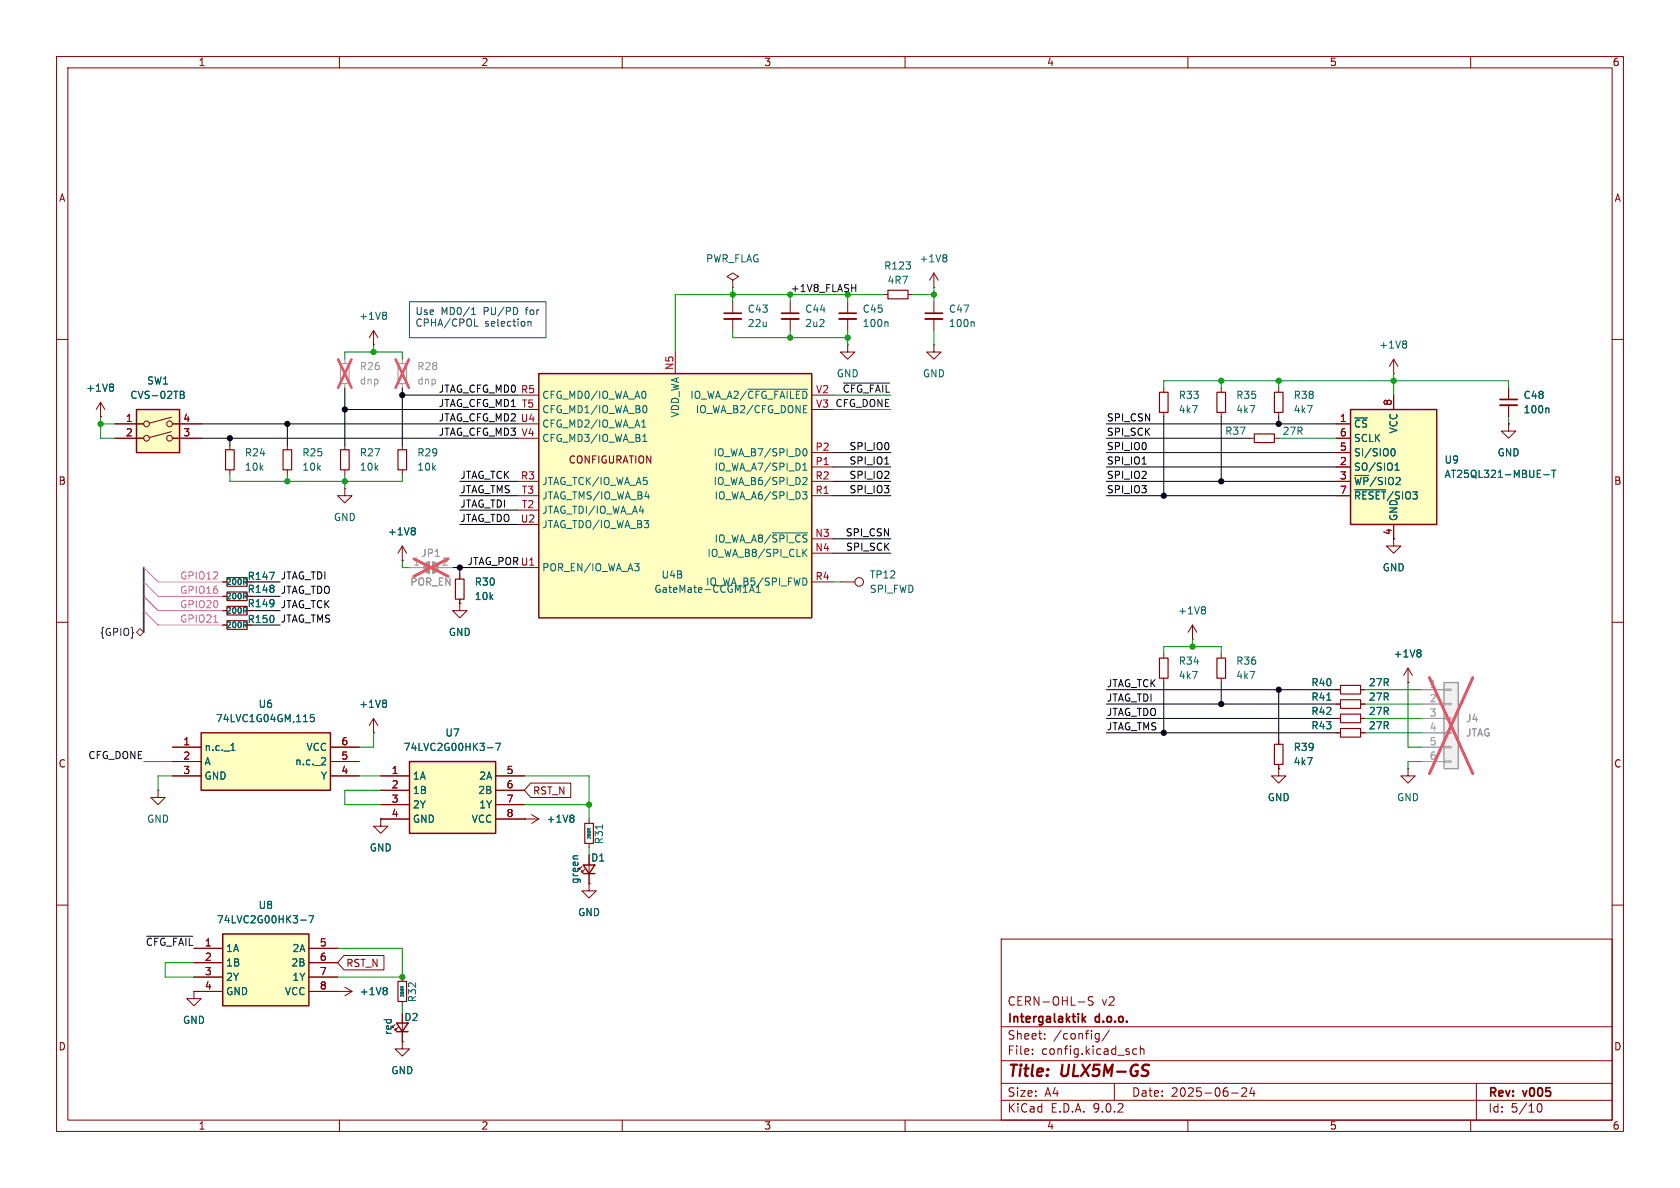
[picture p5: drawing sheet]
<svg xmlns="http://www.w3.org/2000/svg" width="297mm" height="210mm" viewBox="0 0 297 210" stroke-linecap="round" stroke-linejoin="round" font-family="sans-serif">
<g fill="none" stroke="#840000" stroke-width=".18">
<path d="M10 10h277v190h-277zM12 12h273v186h-273zM60 10v2M110 10v2M160 10v2M210 10v2M260 10v2M66 58.4l-.7 1.3M66 58.4l.8 1.3M66 58.4v2.6M129.5 49.5l1.1-.6-1.1-.6-1 .6 1 .6v1.3M129.5 50.8h.1"/>
<path d="M129.5 53.3v2.1M129.5 56.4v2M149.9 53.3v2.1M149.9 56.4v2M165.1 50.8h.1M165.1 48.3l-.8 1.2M165.1 48.3l.8 1.2M165.1 48.3v2.5M165.1 53.3v2.1M165.1 56.4v2M10 60h2M17.8 73.7h.1"/>
<path d="M17.8 71.1l-.8 1.3M17.8 71.1l.7 1.3M17.8 71.1v2.6M40.6 78.7v.8M50.8 78.7v.8M61 78.7v.8M66 61h.1M71.1 78.7v.8M149.9 61v1.2h1.2l-1.2 1.3-1.3-1.3h1.3M149.9 61h.1M165.1 61v1.2h1.3l-1.3 1.3-1.3-1.3h1.3M165.1 61h.1"/>
<path d="M285 60h2M40.6 83.1v.7M50.8 83.1v.7M61 86.4v1.2h1.2l-1.2 1.3-1.3-1.3h1.3M61 86.4h.1M61 83.1v.7M71.1 99.1h.1M71.1 83.1v.7M71.1 96.5v2.6M71.1 96.5l-.7 1.3M71.1 96.5l.8 1.3M10 110h2"/>
<path d="M81.3 106.7v1.3h1.2l-1.2 1.2-1.3-1.2h1.3M81.3 106.7h.1M81.3 101.6v.8M81.3 105.9v.8M248.9 118.1l-.7 1.3M248.9 118.1l.8 1.3M248.9 118.1v2.6M285 110h2M66 129.5h.1M66 127v2.5M66 127l-.7 1.3M66 127l.8 1.3"/>
<path d="M226.1 135.9v1.3h1.2l-1.2 1.2-1.3-1.2h1.3M226.1 135.9h.1M226.1 130.8v.8M226.1 135.1v.8M236.2 127h.8M240.5 127h.8M248.9 120.7h.1M248.9 135.9v1.3h1.3l-1.3 1.2-1.3-1.2h1.3M248.9 135.9h.1M10 160h2M177 166h108v32h-108zM190.6 177.1h1.1"/>
<path d="M193.2 176.3l-.5-.1-.2 .1v.5l.6 .3 .1 .3-.2 .3-.6-.1M285 160h2M60 198v2M110 198v2M160 198v2M177 194.5h108M177 191.5h108M177 187.5h108M177 181.5h108M182.5 186.3v.1M182.5 185.5v.1M184.7 183.6v.1"/>
<path d="M184.7 182.8v.1M193.7 183.6l.2 .1 .4-.1M194.3 182.7v1.2l-.3 .3-.3-.1M194.3 182.8l-.4-.1-.2 .1M196.1 182.1l-1.3 2M197 191.5v3M201 185.5l-.5-.1-.3 .3v.4l.2 .2h.6M201.6 185.5l.2-.1 .4 .1v.9M201.6 184.9v1.5M210 198v2M217.7 193.2h1.2M219.5 192.4l.6-.1 .2 .1 .1 .3-.9 1.1h.9"/>
<path d="M221.3 192.2l-.3 1.1h.9M221.7 192.8v1M260 198v2M261 191.5v6.5M271.7 195.7l.2-.5 .2-.1a.81 .81 0 0 1 .6 .6 .81 .81 0 0 1-.3 .8h-.4l-.3-.5"/>
</g>
<path d="M202.9 188.2l.3 .1" fill="none" stroke="#840000" stroke-width=".4"/>
<path d="M128 55.4h3.1M148.3 55.4h3.1M163.6 55.4h3M191.3 179.2v1.5M191.9 179.7l-.6 .6M191.5 180.1l.4 .6" fill="none" stroke="#840000" stroke-width=".3"/>
<path d="M60.2 64.3h1.5v3.5h-1.5z" fill="none" stroke="#a1a1a1" stroke-width=".2"/>
<path d="M61 63.5v.8M61 67.8v.8M75.2 99.6l.7-.3v2a1.02 1.02 0 0 1-.9-.6 1.02 1.02 0 0 1 .2-1.1zM76.5 99.3a1.02 1.02 0 0 1 1 1 1.02 1.02 0 0 1-1 1zM72.4 100.3h2.5M77.5 100.3h2.5" fill="none" stroke="#a1a1a1" stroke-width=".18"/>
<path d="M59.8 63.5l2.3 5M62.1 63.5l-2.3 5M73.2 98.8l6 3.1M79.2 98.8l-6 3.1" fill="none" stroke="#e65255" stroke-width=".46"/>
<path d="M68.1 55.2l.2 .2-.2 .3 .2 .3v.2l-.2 .3M156.8 56.9l.2 .2v.6M167.2 45l.2 .3-.2 .3 .2 .2v.3l-.2 .2M172 56.9l.2 .2v.6M19.8 67.9l.3 .2-.3 .3 .3 .3v.2l-.3 .3M73.2 93.3l.2 .2-.2 .3 .2 .3v.2l-.2 .3M251 114.9l.2 .2-.2 .3 .2 .3v.2l-.2 .2M68.1 123.8l.2 .2-.2 .3 .2 .3v.2l-.2 .2" fill="none" stroke="#006464" stroke-width=".18"/>
<path d="M39.9 79.5h1.5v3.6h-1.5zM50 79.5h1.6v3.6h-1.6zM60.2 79.5h1.5v3.6h-1.5zM70.4 79.5h1.5v3.6h-1.5zM80.5 102.4h1.5v3.5h-1.5zM225.3 131.6h1.5v3.5h-1.5zM237 126.2h3.5v1.6h-3.5z" fill="none" stroke="#840000" stroke-width=".2"/>
<g fill="#a1a1a1" stroke="#a1a1a1" stroke-width=".18">
<path d="M75.2 99.6l.7-.3v2a1.02 1.02 0 0 1-.9-.6 1.02 1.02 0 0 1 .2-1.1z"/>
<path d="M76.5 99.3a1.02 1.02 0 0 1 1 1 1.02 1.02 0 0 1-1 1z"/>
</g>
<path d="M128 56.4h3.1M148.3 56.4h3.1M163.6 56.4h3" fill="none" stroke="#840000" stroke-width=".33"/>
<path d="M24.1 72.4h7.6v7.6h-7.6z" fill="#ffffc2"/>
<g fill="none" stroke="#840000" stroke-width=".18">
<path d="M20.3 74.9h5.1M20.3 77.5h5.1M30.3 73.8l-3.9 1M30.3 76.3l-3.9 1M30.5 74.9h5.1M30.5 77.5h5.1M39.4 110.5h.7M39.4 102.9h.7M39.4 108h.7M39.4 105.4h.7M104.1 152.7v3.5"/>
<circle cx="25.9" cy="77.5" r=".51"/>
<circle cx="25.9" cy="74.9" r=".51"/>
<circle cx="30" cy="77.5" r=".51"/>
<circle cx="30" cy="74.9" r=".51"/>
</g>
<path d="M24.1 72.4h7.6v7.6h-7.6zM103.1 152.9h2.1l-1.1 1.5zM103.1 154.4h2.1" fill="none" stroke="#840000" stroke-width=".25"/>
<path d="M31.9 69.2l.6 .1v.2l-.2 .3M31.9 69.8h.4M32.3 69.8l.3 .2-.1 .3-.6 .1M43.3 107.9l.3 .5M43.3 105.4l.3 .5M47.6 101.2h.9l-.5 1.2M102.2 151.3l-.8 .1" fill="none" stroke="#006464" stroke-width=".18"/>
<path d="M40.1 109.7h3.6v1.6h-3.6zM40.1 102.1h3.6v1.5h-3.6zM40.1 107.2h3.6v1.5h-3.6zM40.1 104.6h3.6v1.6h-3.6z" fill="none" stroke="#840000" stroke-width=".2"/>
<path d="M35.6 129.5h22.8v10.2h-22.8z" fill="#ffffc2"/>
<path d="M35.6 129.5h22.8v10.2h-22.8z" fill="none" stroke="#840000" stroke-width=".25"/>
<g fill="none" stroke="#840000" stroke-width=".18">
<path d="M139.7 53.3v2.1M139.7 56.4v2M148.6 102.9h2.5M30.5 132.1h5.1M30.5 134.6h5.1M30.5 137.2h5.1M58.4 132.1h5.1M58.4 134.6h5.1M58.4 137.2h5.1M236.2 121.9h.8M240.5 121.9h.8"/>
<circle cx="151.9" cy="102.9" r=".76"/>
</g>
<path d="M40.8 132.7h.8M41.1 131.6l.1-.2v1.3M55.5 126.3h-.6v.6l.1-.1 .5 .1 .1 .1-.1 .5-.2 .1-.4-.1M57.3 133.9l.3 .3-.1 .3-.7 .7h.8" fill="none" stroke="#006464" stroke-width=".18"/>
<path d="M237 121.2h3.5v1.5h-3.5z" fill="none" stroke="#840000" stroke-width=".2"/>
<path d="M138.2 55.4h3" fill="none" stroke="#840000" stroke-width=".3"/>
<path d="M138.2 56.4h3" fill="none" stroke="#840000" stroke-width=".33"/>
<path d="M95.2 66h48.3v43.2h-48.3z" fill="#ffffc2"/>
<path d="M95.2 66h48.3v43.2h-48.3z" fill="none" stroke="#840000" stroke-width=".25"/>
<g fill="none" stroke="#840000" stroke-width=".18">
<path d="M156.2 52.1h.8M160.5 52.1h.8M91.4 69.9h3.8M91.4 72.4h3.8M91.4 74.9h3.8M91.4 77.5h3.8M119.4 62.2v3.8M143.5 69.9h3.8M143.5 72.4h3.8M91.4 85.1h3.8M91.4 87.6h3.8M91.4 90.2h3.8"/>
<path d="M91.4 92.7h3.8M143.5 85.1h3.8M143.5 87.6h3.8M143.5 80h3.8M143.5 82.6h3.8M143.5 95.3h3.8M143.5 97.8h3.8M91.4 100.3h3.8M143.5 102.9h3.8M236.2 129.5h.8M236.2 124.5h.8M240.5 129.5h.8"/>
<path d="M240.5 124.5h.8"/>
</g>
<g fill="none" stroke="#006464" stroke-width=".18">
<path d="M113.5 75.5h.7M113.6 78h.8M113.7 74.4l.1-.2v1.3M113.8 77.1l.2-.3v1.2M114.1 69.3l.1 .3-.1 .7M114.1 71.7a.79 .79 0 0 1 0 1.3M132.2 68.8h10.6M142 79.6l.2-.3a.68 .68 0 0 1 .5 .7 .68 .68 0 0 1-.5 .6l-.2-.3M142.1 73h.6M142.1 71.7h.6M112.2 99.6h.8l-.5 .5M136.5 94.2h6.3"/>
<path d="M141.9 86.9h.8l-.5 .5 .4 .1 .1 .5-.3 .2h-.3M141.9 83.1h.8M141.9 82.2l.4-.3v1.2M142 84.5l.4-.1 .3 .4-.8 .9h.8M142.1 97.6l.6 .8M142.7 97.1l-.8 .7M112.9 100.2v.6M132.5 104.7l.4-1.3 .4 1.3M133.7 104.7h.7M134.1 103.4v1.3M142.4 102.2l.3 .5-.3 .7M234.6 123.8h.7"/>
</g>
<path d="M157 51.3h3.5v1.5h-3.5zM237 128.8h3.5v1.5h-3.5zM237 123.7h3.5v1.5h-3.5z" fill="none" stroke="#840000" stroke-width=".2"/>
<path d="M72.4 134.6h15.2v12.7h-15.2z" fill="#ffffc2"/>
<path d="M72.4 134.6h15.2v12.7h-15.2z" fill="none" stroke="#840000" stroke-width=".25"/>
<path d="M266.7 74.9v1.3h1.3l-1.3 1.3-1.3-1.3h1.3M266.7 74.9h.1M215.9 115.6v.7M215.9 119.9v.8M67.3 137.2h5.1M67.3 139.7h5.1M87.6 137.2h5.1M87.6 139.7h5.1M67.3 142.2h5.1M67.3 144.8h5.1M87.6 142.2h5.1M87.6 144.8h5.1" fill="none" stroke="#840000" stroke-width=".18"/>
<path d="M86.2 132.2h.9M87.6 131.4h.9l-.6 1.3" fill="none" stroke="#006464" stroke-width=".18"/>
<path d="M215.1 116.3h1.6v3.6h-1.6z" fill="none" stroke="#840000" stroke-width=".2"/>
<path d="M238.8 72.4h15.2v20.3h-15.2z" fill="#ffffc2"/>
<path d="M238.8 72.4h15.2v20.3h-15.2z" fill="none" stroke="#840000" stroke-width=".25"/>
<g fill="none" stroke="#840000" stroke-width=".18">
<path d="M236.2 74.9h2.6M236.2 77.5h2.6M246.4 69.9v2.5M266.7 68.6v2M266.7 71.6v2.1M236.2 80h2.6M236.2 82.6h2.6M236.2 85.1h2.6M236.2 87.6h2.6M246.4 92.7v3.8h1.2l-1.2 1.3-1.3-1.3h1.3M27.9 139.7v1.3h1.3l-1.3 1.2-1.2-1.2h1.2M27.9 139.7h.1"/>
<path d="M34.3 175.3v1.2h1.3l-1.3 1.3-1.3-1.3h1.3M34.3 175.3h.1"/>
</g>
<path d="M246 79.6l.2-.3a.68 .68 0 0 1 .4 .7 .68 .68 0 0 1-.4 .6l-.2-.3M273.6 72.1l.2 .2v.7M239.5 86.6h5.5M246.6 83.1h.8M246.6 82.2l.4-.3v1.2M272.9 83.9h1M274.3 83.1h.7M274.7 83.1v1.3" fill="none" stroke="#006464" stroke-width=".18"/>
<path d="M265.2 70.6h3" fill="none" stroke="#840000" stroke-width=".3"/>
<path d="M265.2 71.6h3" fill="none" stroke="#840000" stroke-width=".33"/>
<path d="M39.4 165.1h15.2v12.7h-15.2z" fill="#ffffc2"/>
<path d="M39.4 165.1h15.2v12.7h-15.2z" fill="none" stroke="#840000" stroke-width=".25"/>
<path d="M104.1 156.2v1.3h1.3l-1.3 1.3-1.2-1.3h1.2M104.1 156.2h.1M34.3 167.6h5.1M34.3 170.2h5.1M34.3 172.7h5.1M34.3 175.3h5.1M54.6 167.6h5.1M54.6 170.2h5.1M54.6 172.7h5.1M54.6 175.3h5.1" fill="none" stroke="#840000" stroke-width=".18"/>
<path d="M53.2 162.7h.9M54.6 161.9h.9l-.6 1.2" fill="none" stroke="#006464" stroke-width=".18"/>
<path d="M255.3 120.7h2.5v15.2h-2.5z" fill="#f0f0f0"/>
<path d="M255.3 120.7h2.5v15.2h-2.5z" fill="none" stroke="#a1a1a1" stroke-width=".25"/>
<g fill="none" stroke="#a1a1a1" stroke-width=".18">
<path d="M71.1 63.5v.8M71.1 67.8v.8M72.4 100.3h2.5M77.5 100.3h2.5M251.5 121.9h3.8M251.5 124.5h3.8M251.5 127h3.8M251.5 129.5h3.8M251.5 132.1h3.8M251.5 134.6h3.8M255.3 121.8h1.2v.2h-1.2zM255.3 124.3h1.2v.3h-1.2z"/>
<path d="M255.3 126.9h1.2v.2h-1.2zM255.3 129.4h1.2v.3h-1.2zM255.3 132h1.2v.2h-1.2zM255.3 134.5h1.2v.2h-1.2z"/>
</g>
<path d="M69.9 63.5l2.4 5M72.3 63.5l-2.4 5M73.2 98.8l6 3.1M79.2 98.8l-6 3.1M252.7 119.8l7.7 16.9M260.4 119.8l-7.7 16.9" fill="none" stroke="#e65255" stroke-width=".46"/>
<g fill="none" stroke="#840000" stroke-width=".18">
<path d="M17.8 73.7h.1M20.3 77.5h5.1M20.3 74.9h5.1M30.5 77.5h5.1M30.5 74.9h5.1M205.7 68.6v.7M205.7 72.9v.8M215.9 68.6v.7M215.9 72.9v.8M221 77.5h.7M225.3 77.5h.8M226.1 68.6v.7"/>
<path d="M226.1 72.9v.8M236.2 77.5h2.6M236.2 74.9h2.6M246.4 66h.1M246.4 63.5l-.8 1.3M246.4 63.5l.7 1.3M246.4 63.5v2.5M246.4 69.9v2.5M266.7 74.9h.1M266.7 68.6v2M266.7 71.6v2.1M71.1 99.1h.1"/>
<path d="M236.2 80h2.6M236.2 82.6h2.6M236.2 85.1h2.6M236.2 87.6h2.6M246.4 92.7v2.6M39.4 105.4h.7M39.4 108h.7M39.4 102.9h.7M39.4 110.5h.7M81.3 106.7h.1M81.3 101.6v.8M81.3 105.9v.8"/>
<path d="M205.7 115.6v.7M205.7 119.9v.8M210.8 113h.1M210.8 110.5l-.7 1.3M210.8 110.5l.8 1.3M210.8 110.5v2.5M30.5 132.1h5.1M30.5 134.6h5.1M30.5 137.2h5.1M58.4 132.1h5.1M58.4 134.6h5.1M58.4 137.2h5.1"/>
<path d="M66 129.5h.1M67.3 137.2h5.1M67.3 139.7h5.1M87.6 137.2h5.1M87.6 139.7h5.1M93.8 138.4h7.1v2.6h-7.1l-1.1-1.3zM226.1 135.9h.1M226.1 130.8v.8M226.1 135.1v.8M236.2 127h.8M236.2 124.5h.8M236.2 129.5h.8"/>
<path d="M236.2 121.9h.8M240.5 127h.8M240.5 124.5h.8M240.5 129.5h.8M240.5 121.9h.8M248.9 120.7h.1M67.3 144.8v1.3h1.3l-1.3 1.2-1.3-1.2h1.3M67.3 144.8h.1M67.3 144.8h5.1M67.3 142.2h5.1M87.6 144.8h7.6M87.6 142.2h5.1"/>
<path d="M92.7 144.8h.1M94 144l1.2 .8M95.2 144.8l-1.2 .7M104.1 156.2h.1M104.1 144.8v.7M104.1 149.1v.8M104.1 154.4v1.8M34.3 175.3h.1M34.3 175.3h5.1M34.3 167.6h5.1M34.3 170.2h5.1M34.3 172.7h5.1"/>
<path d="M54.6 175.3h7.6M54.6 167.6h5.1M54.6 170.2h5.1M54.6 172.7h5.1M59.7 175.3h.1M60.8 168.9h7.1v2.6h-7.1l-1.1-1.3zM61 174.5l1.2 .8M62.2 175.3l-1.2 .7M71.1 172.7v.8M71.1 177v.8M70.4 181.6l-.6 .5v-.2v.2h.3M71.1 184.2v1.2h1.3l-1.3 1.3-1.3-1.3h1.3"/>
<path d="M71.1 184.2h.1M71.1 180.6v3.6"/>
</g>
<g fill="none" stroke="#006464" stroke-width=".18">
<path d="M19.8 67.9l.3 .2-.3 .3 .3 .3v.2l-.3 .3M31.9 69.2l.6 .1v.2l-.2 .3M31.9 69.8h.4M32.3 69.8l.3 .2-.1 .3-.6 .1M246 79.6l.2-.3a.68 .68 0 0 1 .4 .7 .68 .68 0 0 1-.4 .6l-.2-.3M248.4 60.3l.3 .2-.3 .3 .3 .3v.2l-.3 .2M273.6 72.1l.2 .2v.7M73.2 93.3l.2 .2-.2 .3 .2 .3v.2l-.2 .3M239.5 86.6h5.5M246.6 83.1h.8M246.6 82.2l.4-.3v1.2M272.9 83.9h1"/>
<path d="M274.3 83.1h.7M274.7 83.1v1.3M43.3 105.4l.3 .5M43.3 107.9l.3 .5M47.6 101.2h.9l-.5 1.2M212.9 107.3l.2 .2-.2 .3 .2 .2v.3l-.2 .2M251 114.9l.2 .2-.2 .3 .2 .3v.2l-.2 .2M40.8 132.7h.8M41.1 131.6l.1-.2v1.3M55.5 126.3h-.6v.6l.1-.1 .5 .1 .1 .1-.1 .5-.2 .1-.4-.1M57.3 133.9l.3 .3-.1 .3-.7 .7h.8M68.1 123.8l.2 .2-.2 .3 .2 .3v.2l-.2 .2"/>
<path d="M86.2 132.2h.9M87.6 131.4h.9l-.6 1.3M234.6 123.8h.7M101.2 144.1l.3 .2-.3 .3 .3 .3v.2l-.3 .3M102.2 151.3l-.8 .1M103.9 146.6l.1-.1 .1 .1M104.4 146.5l-.3 .1M106.5 145.8v.7M53.2 162.7h.9M54.6 161.9h.9l-.6 1.2M68.2 174.6l.2 .2-.2 .3 .2 .3v.2l-.2 .2M71.1 174.4l-.3 .1"/>
<path d="M71.1 174.4h.1M71.1 174.4v.1M71.3 174.4l-.2 .2"/>
</g>
<path d="M205 69.3h1.5v3.6h-1.5zM215.1 69.3h1.6v3.6h-1.6zM221.7 76.7h3.6v1.5h-3.6zM225.3 69.3h1.5v3.6h-1.5zM205 116.3h1.5v3.6h-1.5zM103.4 145.5h1.5v3.6h-1.5zM70.4 173.5h1.5v3.5h-1.5z" fill="none" stroke="#840000" stroke-width=".2"/>
<path d="M70.1 180.8h2l-1 1.6zM70.1 182.4h2" fill="none" stroke="#840000" stroke-width=".25"/>
<path d="M70.4 64.3h1.5v3.5h-1.5z" fill="none" stroke="#a1a1a1" stroke-width=".2"/>
<path d="M24.8 111.1l.6 .7-.6 .6-.7-.6z" fill="none" stroke="#725600" stroke-width=".18"/>
<path d="M150.6 50.9h.7M151.3 50.3v1.3M149.1 67.7h8.2M25.9 165.5h8.2" fill="none" stroke="#0f0f0f" stroke-width=".18"/>
<path d="M25.4 108l2.5 2.5h11.5M25.4 100.3l2.5 2.6h11.5M25.4 105.4l2.5 2.6h11.5M25.4 102.9l2.5 2.5h11.5M37.8 110h.7" fill="none" stroke="#f0f" stroke-width=".18"/>
<g fill="none" stroke="#000" stroke-width=".18">
<path d="M35.6 74.9h55.8M35.6 77.5h55.8M40.6 77.5v1.2M50.8 74.9v3.8M61 68.6v10.1M61 72.4h30.4M71.1 68.6v10.1M71.1 69.9h20.3M195.6 74.9h40.6M195.6 77.5h25.4M205.7 73.7v13.9M215.9 73.7v11.4"/>
<path d="M226.1 73.7v1.2M81.3 87.6h10.1M81.3 85.1h10.1M81.3 92.7h10.1M81.3 90.2h10.1M147.3 82.6h10.2M147.3 95.3h10.2M147.3 87.6h10.2M147.3 80h10.2M147.3 97.8h10.2M147.3 85.1h10.2M156.4 82h.7"/>
<path d="M195.6 82.6h40.6M195.6 87.6h40.6M195.6 80h40.6M195.6 85.1h40.6M201.9 82h.7M44.4 110.5h5.1M44.4 108h5.1M44.4 105.4h5.1M44.4 102.9h5.1M80 100.3h11.4M81.3 100.3v1.3M195.6 121.9h40.6"/>
<path d="M195.6 124.5h40.6M195.6 129.5h40.6M195.6 127h40.6M205.7 120.7v8.8M215.9 120.7v3.8M226.1 121.9v8.9"/>
</g>
<path d="M25.4 100.3v11.5" fill="none" stroke="#000084" stroke-width=".3"/>
<g fill="none" stroke="#009600" stroke-width=".18">
<path d="M129.5 50.8v2.5M129.5 58.4v1.3h20.4M139.7 52.1v1.2M139.7 58.4v1.3M149.9 52.1v1.2M149.9 58.4v2.6M156.2 52.1h-36.8v10.1M161.3 52.1h3.8M165.1 50.8v2.5M165.1 58.4v2.6M17.8 73.7v3.8h2.5M17.8 74.9h2.5"/>
<path d="M61 63.5v-1.3h10.1v1.3M66 61v1.2M147.3 69.9h10.2M147.3 72.4h10.2M205.7 68.6v-1.3h61v1.3M215.9 67.3v1.3M226.1 77.5h10.1M226.1 67.3v1.3M246.4 66v3.9M266.7 73.7v1.2M40.6 83.8v1.3h30.5v-1.3M50.8 83.8v1.3"/>
<path d="M61 83.8v2.6M71.1 99.1v1.2h1.3M147.3 102.9h1.3M205.7 115.6v-1.3h10.2v1.3M210.8 113v1.3M25.4 134.6h5.1M30.5 137.2h-2.6v2.5M63.5 137.2h3.8M66 129.5v2.6h-2.5M67.3 139.7h-6.3v2.5h6.3M92.7 137.2h11.4v7.6M241.3 124.5h10.2"/>
<path d="M241.3 121.9h10.2M241.3 127h10.2M241.3 129.5h10.2M248.9 120.7v11.4h2.6M251.5 134.6h-2.6v1.3M92.7 142.2h11.4M104.1 149.9v1.2M34.3 170.2h-5.1v2.5h5.1M59.7 167.6h11.4v5.1h-11.4M71.1 177.8v1.3"/>
</g>
<path d="M72.4 53.3h24.1v6.4h-24.1zM83.4 55.6h.7M83.4 54.7l.3-.4v1.3M83.9 57.7h.6M93.3 56.8v.9M93.3 56.9l.2-.1 .3 .1 .1 .8" fill="none" stroke="#0000c2" stroke-width=".18"/>
<g fill="#000" stroke="#000" stroke-width=".18">
<circle cx="40.6" cy="77.5" r=".46"/>
<circle cx="50.8" cy="74.9" r=".46"/>
<circle cx="61" cy="72.4" r=".46"/>
<circle cx="71.1" cy="69.9" r=".46"/>
<circle cx="226.1" cy="74.9" r=".46"/>
<circle cx="205.7" cy="87.6" r=".46"/>
<circle cx="215.9" cy="85.1" r=".46"/>
<circle cx="81.3" cy="100.3" r=".46"/>
<circle cx="205.7" cy="129.5" r=".46"/>
<circle cx="215.9" cy="124.5" r=".46"/>
<circle cx="226.1" cy="121.9" r=".46"/>
</g>
<g fill="#009600" stroke="#009600" stroke-width=".18">
<circle cx="226.1" cy="67.3" r=".46"/>
<circle cx="246.4" cy="67.3" r=".46"/>
<circle cx="215.9" cy="67.3" r=".46"/>
<circle cx="61" cy="85.1" r=".46"/>
<circle cx="50.8" cy="85.1" r=".46"/>
<circle cx="66" cy="62.2" r=".46"/>
<circle cx="129.5" cy="52.1" r=".46"/>
<circle cx="139.7" cy="59.7" r=".46"/>
<circle cx="165.1" cy="52.1" r=".46"/>
<circle cx="210.8" cy="114.3" r=".46"/>
<circle cx="17.8" cy="74.9" r=".46"/>
<circle cx="149.9" cy="59.7" r=".46"/>
<circle cx="104.1" cy="142.2" r=".46"/>
<circle cx="71.1" cy="172.7" r=".46"/>
</g>
<g font-size="2.8" fill="#840000">
<text x="178" y="190.9">Title:</text>
<text x="187.7" y="190.9">ULX5M-GS</text>
</g>
<g font-size="2.1" fill="#840000">
<text x="178" y="178">CERN-OHL-S</text>
<text x="194.7" y="178">v2</text>
<text x="178" y="184">Sheet:</text>
<text x="178" y="181.2">Intergalaktik</text>
<text x="186.2" y="184">/config/</text>
<text x="193.7" y="181.2">d.o.o.</text>
<text x="178" y="186.7">File:</text>
<text x="184.1" y="186.7">config.kicad_sch</text>
<text x="178" y="196.9">KiCad</text>
<text x="178" y="194.1">Size:</text>
<text x="184.7" y="194.1">A4</text>
<text x="185.7" y="196.9">E.D.A.</text>
<text x="193.3" y="196.9">9.0.2</text>
<text x="200" y="194.1">Date:</text>
<text x="207" y="194.1">2025-06-24</text>
<text x="263" y="194.3">Rev:</text>
<text x="263" y="196.9">Id:</text>
<text x="267.1" y="196.9">5/10</text>
<text x="269.4" y="194.3">v005</text>
</g>
<g font-size="1.8" fill="#840000">
<text x="35" y="11.9">1</text>
<text x="85" y="11.9">2</text>
<text x="135" y="11.9">3</text>
<text x="185" y="11.9">4</text>
<text x="235" y="11.9">5</text>
<text x="285" y="11.9">6</text>
<text x="10.3" y="35.9">A</text>
<text x="285.3" y="35.9">A</text>
<text x="100.4" y="82.1">CONFIGURATION</text>
<text x="10.3" y="85.9">B</text>
<text x="285.3" y="85.9">B</text>
<text x="246.1" y="94.7" transform="rotate(-90 246.1 94.7)">4</text>
<text x="43.7" y="102.7">R147</text>
<text x="43.7" y="107.5">R149</text>
<text x="43.7" y="105">R148</text>
<text x="43.7" y="110.3">R150</text>
<text x="10.3" y="135.9">C</text>
<text x="285.3" y="135.9">C</text>
<text x="94.1" y="140.7">RST_N</text>
<text x="104.4" y="152.5">D1</text>
<text x="61.1" y="171.1">RST_N</text>
<text x="10.3" y="185.9">D</text>
<text x="71.4" y="180.7">D2</text>
<text x="285.3" y="185.9">D</text>
<text x="35" y="199.9">1</text>
<text x="85" y="199.9">2</text>
<text x="135" y="199.9">3</text>
<text x="185" y="199.9">4</text>
<text x="235" y="199.9">5</text>
<text x="285" y="199.9">6</text>
</g>
<g font-size="1.8" fill="#006464">
<text x="124.7" y="46.6">PWR_FLAG</text>
<text x="156.2" y="47.9">R123</text>
<text x="162.5" y="46.6">+1V8</text>
<text x="156.8" y="50.4">4R7</text>
<text x="63.4" y="56.7">+1V8</text>
<text x="132.1" y="55.5">C43</text>
<text x="132.1" y="58">22u</text>
<text x="142.2" y="55.5">C44</text>
<text x="142.2" y="58">2u2</text>
<text x="152.4" y="58">100n</text>
<text x="152.4" y="55.5">C45</text>
<text x="167.6" y="58">100n</text>
<text x="167.6" y="55.5">C47</text>
<text x="243.7" y="61.8">+1V8</text>
<text x="15.1" y="69.4">+1V8</text>
<text x="22.9" y="70.7">CVS-02TB</text>
<text x="25.9" y="68.2">SW1</text>
<text x="95.8" y="70.7">CFG_MD0/IO_WA_A0</text>
<text x="121.9" y="70.7">IO_WA_A2/~{CFG_FAILED}</text>
<text x="147.8" y="66.9">GND</text>
<text x="163.1" y="66.9">GND</text>
<text x="208.3" y="70.7">R33</text>
<text x="218.4" y="70.7">R35</text>
<text x="228.6" y="70.7">R38</text>
<text x="269.2" y="70.7">C48</text>
<text x="95.8" y="73.3">CFG_MD1/IO_WA_B0</text>
<text x="95.8" y="75.8">CFG_MD2/IO_WA_A1</text>
<text x="120.2" y="73.9" transform="rotate(-90 120.2 73.9)">VDD_WA</text>
<text x="122.9" y="73.3">IO_WA_B2/CFG_DONE</text>
<text x="208.3" y="73.3">4k7</text>
<text x="216.5" y="77.1">R37</text>
<text x="218.4" y="73.3">4k7</text>
<text x="226.7" y="77.1">27R</text>
<text x="228.6" y="73.3">4k7</text>
<text x="239.3" y="75.8">~{CS}</text>
<text x="247.2" y="76.7" transform="rotate(-90 247.2 76.7)">VCC</text>
<text x="269.2" y="73.3">100n</text>
<text x="43.2" y="83.4">10k</text>
<text x="43.2" y="80.9">R24</text>
<text x="53.3" y="83.4">10k</text>
<text x="53.3" y="80.9">R25</text>
<text x="63.5" y="83.4">10k</text>
<text x="63.5" y="80.9">R27</text>
<text x="73.7" y="83.4">10k</text>
<text x="73.7" y="80.9">R29</text>
<text x="95.8" y="78.3">CFG_MD3/IO_WA_B1</text>
<text x="126" y="80.9">IO_WA_B7/SPI_D0</text>
<text x="126.2" y="83.4">IO_WA_A7/SPI_D1</text>
<text x="239.3" y="78.3">SCLK</text>
<text x="239.3" y="80.9">SI/SIO0</text>
<text x="239.3" y="83.4">SO/SIO1</text>
<text x="255.3" y="82.1">U9</text>
<text x="264.7" y="80.9">GND</text>
<text x="95.8" y="86">JTAG_TCK/IO_WA_A5</text>
<text x="95.8" y="88.5">JTAG_TMS/IO_WA_B4</text>
<text x="126" y="86">IO_WA_B6/SPI_D2</text>
<text x="126.2" y="88.5">IO_WA_A6/SPI_D3</text>
<text x="239.3" y="86">~{WP}/SIO2</text>
<text x="239.3" y="88.5">~{RESET}/SIO3</text>
<text x="255.3" y="84.7">AT25QL321-MBUE-T</text>
<text x="58.9" y="92.3">GND</text>
<text x="68.5" y="94.8">+1V8</text>
<text x="95.8" y="91">JTAG_TDI/IO_WA_A4</text>
<text x="95.8" y="93.6">JTAG_TDO/IO_WA_B3</text>
<text x="247.2" y="92.2" transform="rotate(-90 247.2 92.2)">GND</text>
<text x="95.8" y="101.2">POR_EN/IO_WA_A3</text>
<text x="125" y="98.7">IO_WA_B8/SPI_CLK</text>
<text x="126.2" y="96.1">IO_WA_A8/~{SPI_CS}</text>
<text x="244.3" y="101.2">GND</text>
<text x="83.8" y="106.3">10k</text>
<text x="83.8" y="103.7">R30</text>
<text x="115.6" y="105">GateMate-CCGM1A1</text>
<text x="116.8" y="102.5">U4B</text>
<text x="124.7" y="103.7">IO_WA_B5/SPI_FWD</text>
<text x="153.7" y="105">SPI_FWD</text>
<text x="153.7" y="102.5">TP12</text>
<text x="79.2" y="112.6">GND</text>
<text x="208.2" y="108.8">+1V8</text>
<text x="208.3" y="117.7">R34</text>
<text x="218.4" y="117.7">R36</text>
<text x="246.3" y="116.4">+1V8</text>
<text x="45.6" y="125.3">U6</text>
<text x="63.4" y="125.3">+1V8</text>
<text x="208.3" y="120.2">4k7</text>
<text x="218.4" y="120.2">4k7</text>
<text x="231.7" y="121.5">R40</text>
<text x="231.7" y="124.1">R41</text>
<text x="241.9" y="121.5">27R</text>
<text x="241.9" y="124.1">27R</text>
<text x="38.1" y="127.9">74LVC1G04GM,115</text>
<text x="78.6" y="130.4">U7</text>
<text x="231.7" y="126.6">R42</text>
<text x="231.7" y="129.1">R43</text>
<text x="241.9" y="126.6">27R</text>
<text x="241.9" y="129.1">27R</text>
<text x="36.1" y="132.9">n.c._1</text>
<text x="36.1" y="135.5">A</text>
<text x="52.1" y="135.5">n.c._2</text>
<text x="54.1" y="132.9">VCC</text>
<text x="71.3" y="132.9">74LVC2G00HK3-7</text>
<text x="228.6" y="135.5">4k7</text>
<text x="228.6" y="132.9">R39</text>
<text x="36.1" y="138">GND</text>
<text x="56.6" y="138">Y</text>
<text x="72.9" y="138">1A</text>
<text x="72.9" y="140.6">1B</text>
<text x="72.9" y="143.1">2Y</text>
<text x="84.4" y="140.6">2B</text>
<text x="84.6" y="138">2A</text>
<text x="84.6" y="143.1">1Y</text>
<text x="224" y="141.8">GND</text>
<text x="246.9" y="141.8">GND</text>
<text x="25.9" y="145.6">GND</text>
<text x="72.9" y="145.6">GND</text>
<text x="83.3" y="145.6">VCC</text>
<text x="96.5" y="145.6">+1V8</text>
<text x="106.8" y="149.3" transform="rotate(-90 106.8 149.3)">R31</text>
<text x="65.3" y="150.7">GND</text>
<text x="45.6" y="160.9">U8</text>
<text x="102.5" y="156.4" transform="rotate(-90 102.5 156.4)">green</text>
<text x="38.2" y="163.4">74LVC2G00HK3-7</text>
<text x="102.1" y="162.2">GND</text>
<text x="39.9" y="168.5">1A</text>
<text x="39.9" y="171">1B</text>
<text x="39.9" y="173.6">2Y</text>
<text x="51.4" y="171">2B</text>
<text x="51.6" y="168.5">2A</text>
<text x="51.6" y="173.6">1Y</text>
<text x="39.9" y="176.1">GND</text>
<text x="50.3" y="176.1">VCC</text>
<text x="63.5" y="176.1">+1V8</text>
<text x="73.8" y="177.3" transform="rotate(-90 73.8 177.3)">R32</text>
<text x="32.3" y="181.2">GND</text>
<text x="69.4" y="183.1" transform="rotate(-90 69.4 183.1)">red</text>
<text x="69.1" y="190.1">GND</text>
</g>
<text font-size="1.8" fill="#009600" x="139.7" y="51.7">+1V8_FLASH</text>
<g font-size="1.8" fill="#0000c2">
<text x="73.3" y="56">Use</text>
<text x="73.3" y="58.1">CPHA/CPOL</text>
<text x="78" y="56">MD0/1</text>
<text x="85.6" y="56">PU/PD</text>
<text x="85.7" y="58.1">selection</text>
<text x="93.2" y="56">for</text>
</g>
<g font-size="1.8" fill="#989898">
<text x="63.5" y="65.6">R26</text>
<text x="73.7" y="65.6">R28</text>
<text x="63.5" y="68.2">dnp</text>
<text x="73.7" y="68.2">dnp</text>
<text x="74.4" y="98.7">JP1</text>
<text x="72.4" y="103.7">POR_EN</text>
<text x="259.1" y="127.9">J4</text>
<text x="259.1" y="130.4">JTAG</text>
</g>
<g font-size="1.8" fill="#a90000">
<text x="119.1" y="65.5" transform="rotate(-90 119.1 65.5)">N5</text>
<text x="144.2" y="69.6">V2</text>
<text x="246.1" y="71.8" transform="rotate(-90 246.1 71.8)">8</text>
<text x="22.2" y="74.7">1</text>
<text x="22.2" y="77.2">2</text>
<text x="32.3" y="74.7">4</text>
<text x="32.3" y="77.2">3</text>
<text x="144.2" y="72.1">V3</text>
<text x="236.8" y="74.7">1</text>
<text x="236.8" y="77.2">6</text>
<text x="144.1" y="79.8">P2</text>
<text x="144.1" y="82.3">P1</text>
<text x="236.8" y="79.8">5</text>
<text x="236.8" y="82.3">2</text>
<text x="92" y="84.8">R3</text>
<text x="92.2" y="87.4">T3</text>
<text x="92.2" y="89.9">T2</text>
<text x="144.1" y="84.8">R2</text>
<text x="144.1" y="87.4">R1</text>
<text x="236.8" y="84.8">3</text>
<text x="236.8" y="87.4">7</text>
<text x="92" y="92.5">U2</text>
<text x="144" y="95">N3</text>
<text x="144" y="97.5">N4</text>
<text x="144.1" y="102.6">R4</text>
<text x="32.3" y="131.8">1</text>
<text x="60.3" y="131.8">6</text>
<text x="32.3" y="134.4">2</text>
<text x="32.3" y="136.9">3</text>
<text x="60.3" y="134.4">5</text>
<text x="60.3" y="136.9">4</text>
<text x="69.1" y="136.9">1</text>
<text x="89.5" y="136.9">5</text>
<text x="69.1" y="139.4">2</text>
<text x="69.1" y="142">3</text>
<text x="89.5" y="139.4">6</text>
<text x="89.5" y="142">7</text>
<text x="69.1" y="144.5">4</text>
<text x="89.5" y="144.5">8</text>
<text x="36.1" y="167.4">1</text>
<text x="56.4" y="167.4">5</text>
<text x="36.1" y="169.9">2</text>
<text x="36.1" y="172.5">3</text>
<text x="56.4" y="169.9">6</text>
<text x="56.4" y="172.5">7</text>
<text x="36.1" y="175">4</text>
<text x="56.4" y="175">8</text>
</g>
<g font-size="1.8">
<text x="77.5" y="69.5">JTAG_CFG_MD0 R5</text>
<text x="77.5" y="77.1">JTAG_CFG_MD3 V4</text>
<text x="77.5" y="74.6">JTAG_CFG_MD2 U4</text>
<text x="77.5" y="72">JTAG_CFG_MD1 T5</text>
<text x="195.6" y="77.1">SPI_SCK</text>
<text x="195.6" y="74.6">SPI_CSN</text>
<text x="150.1" y="79.7">SPI_IO0</text>
<text x="150.1" y="82.2">SPI_IO1</text>
<text x="195.6" y="79.7">SPI_IO0</text>
<text x="195.6" y="82.2">SPI_IO1</text>
<text x="81.3" y="89.8">JTAG_TDI</text>
<text x="81.3" y="84.7">JTAG_TCK</text>
<text x="81.3" y="87.3">JTAG_TMS</text>
<text x="150.1" y="87.3">SPI_IO3</text>
<text x="150.1" y="84.7">SPI_IO2</text>
<text x="195.6" y="84.7">SPI_IO2</text>
<text x="195.6" y="87.3">SPI_IO3</text>
<text x="81.3" y="92.4">JTAG_TDO</text>
<text x="149.4" y="94.9">SPI_CSN</text>
<text x="82.5" y="100">JTAG_PORU1</text>
<text x="149.5" y="97.4">SPI_SCK</text>
<text x="49.5" y="105.1">JTAG_TDO</text>
<text x="49.5" y="107.6">JTAG_TCK</text>
<text x="49.5" y="102.5">JTAG_TDI</text>
<text x="49.5" y="110.1">JTAG_TMS</text>
<text x="195.6" y="124.1">JTAG_TDI</text>
<text x="195.6" y="121.6">JTAG_TCK</text>
<text x="195.6" y="126.7">JTAG_TDO</text>
<text x="195.6" y="129.2">JTAG_TMS</text>
</g>
<g font-size="1.8" fill="#0f0f0f">
<text x="148.9" y="69.5">~{CFG_FAIL}</text>
<text x="147.6" y="72">CFG_DONE</text>
<text x="15.5" y="134.3">CFG_DONE</text>
<text x="25.7" y="167.3">~{CFG_FAIL}1</text>
</g>
<g font-size="1.8" fill="#aaa">
<text x="73" y="100.1">1</text>
<text x="78" y="100.1">2</text>
<text x="252.7" y="121.7">1</text>
<text x="252.7" y="124.2">2</text>
<text x="252.7" y="126.7">3</text>
<text x="252.7" y="129.3">4</text>
<text x="252.7" y="131.8">5</text>
<text x="252.7" y="134.4">6</text>
</g>
<g font-size="1.8" fill="#f0f">
<text x="31.7" y="102.5">GPIO12</text>
<text x="31.7" y="107.6">GPIO20</text>
<text x="31.7" y="105.1">GPIO16</text>
<text x="31.7" y="110.1">GPIO21</text>
</g>
<text font-size="1.8" fill="#000084" x="17.6" y="112.6">{GPIO}</text>
<g font-size="1.4" fill="#006464">
<text x="39.9" y="103.6">200R</text>
<text x="39.9" y="106.1">200R</text>
<text x="39.9" y="111.2">200R</text>
<text x="39.9" y="108.7">200R</text>
</g>
<g font-size=".7" fill="#006464">
<text x="104.6" y="148.4" transform="rotate(-90 104.6 148.4)">200R</text>
<text x="71.6" y="176.4" transform="rotate(-90 71.6 176.4)">200R</text>
</g>
</svg>
